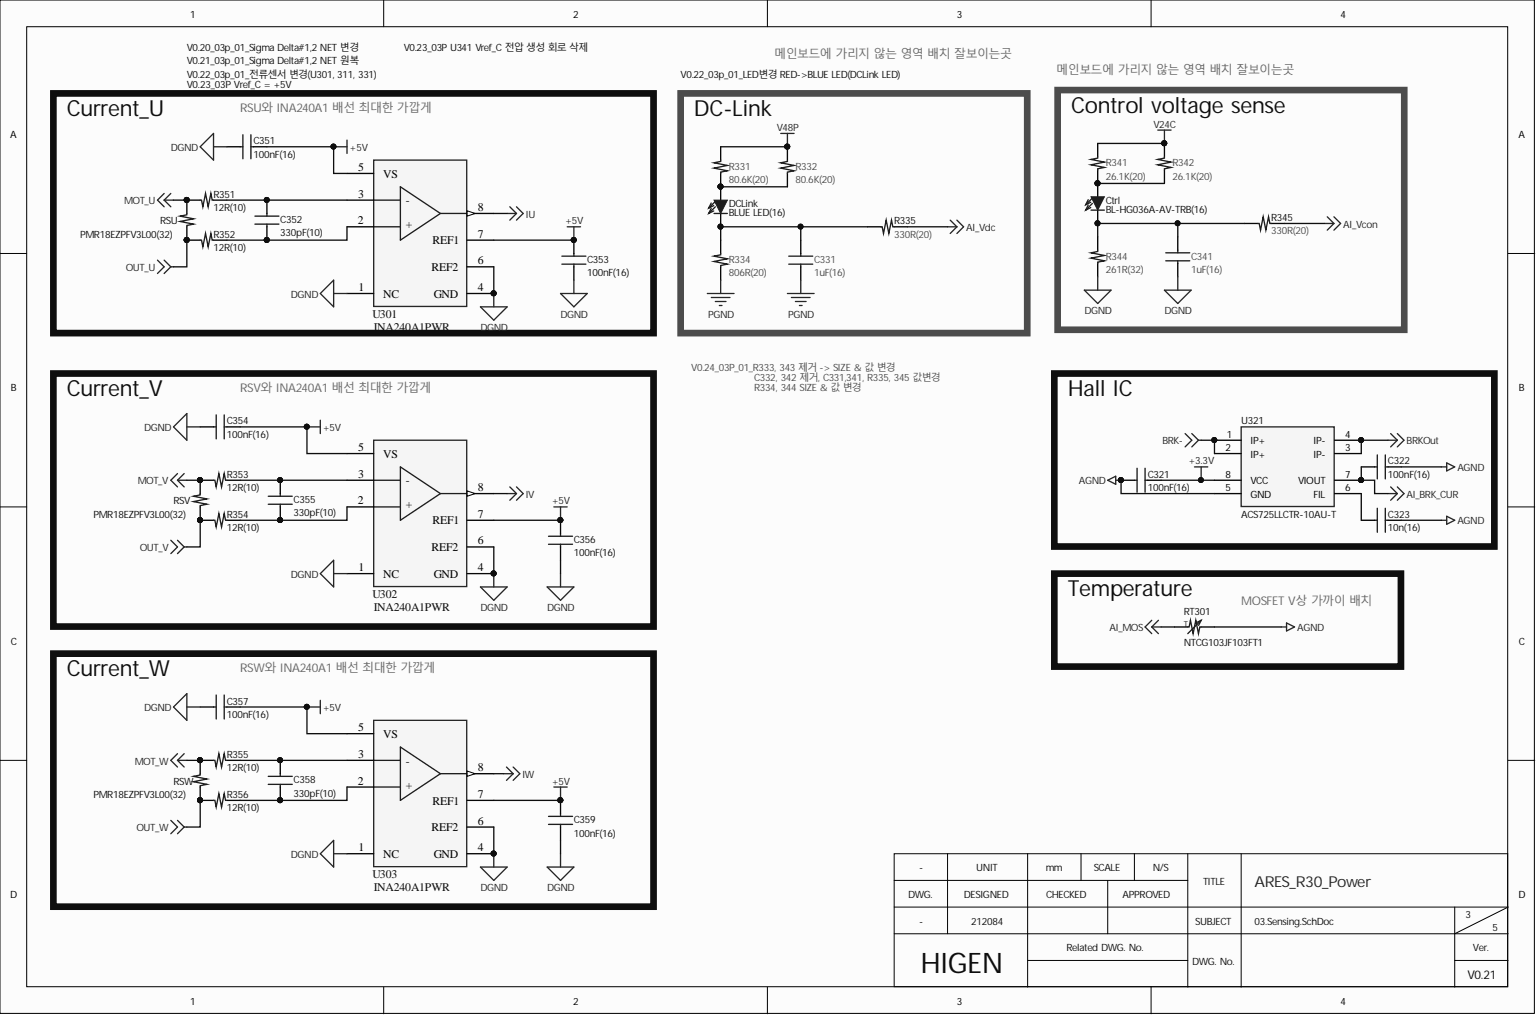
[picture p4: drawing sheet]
<svg xmlns="http://www.w3.org/2000/svg" width="292mm" height="193mm" viewBox="0 0 292 193" stroke-linecap="round" stroke-linejoin="round" font-family="sans-serif">
<g fill="#fcfcfc" stroke="#000" stroke-width=".19">
<path d="M0 0h291.8v192.7h-291.8z"/>
<path d="M5.1 5.1h281.6v182.5h-281.6z"/>
</g>
<g fill="none" stroke="#000" stroke-width=".19">
<path d="M73 0v5.1M145.9 0v5.1M218.9 0v5.1M0 48.2h5.1M286.8 48.2h5.1M0 96.4h5.1M286.8 96.4h5.1M0 144.6h5.1M286.8 144.6h5.1M170 162.3h116.7v25.3h-116.7zM170 172.5h116.8l-10.2 5M170 167.4h55.9"/>
<path d="M170 177.5h116.8M180.2 162.3v15.2M195.4 162.3v25.4M205.6 162.3v5.1M210.7 167.4v10.1M215.7 162.3v5.1M225.9 162.3v25.4M236 162.3v25.4M276.6 172.5v15.2M73 187.7v5M145.9 187.7v5M195.4 182.6h30.5"/>
<path d="M218.9 187.7v5M276.6 182.6h10.2"/>
</g>
<path d="M137.1 27.9v2.5M137.1 33v5M149.7 27.9v2.5M149.7 33v2.5M137.1 40.6v2.5M137.1 45.7v2.5M137.1 50.7v2.6M152.3 45.7v2.5M152.3 50.7v2.6M165 43.1h2.5M170 43.1h2.6" fill="none" stroke="#000" stroke-width=".25"/>
<path d="M135.2 38.6l-.4 1 .9-.5M135.2 39.6l-.4 1 .9-.5M136 38.3l-1.2 1.3M136 39.3l-1.2 1.3M137.1 30.4v.3l-1.3 .2 2.5 .6-2.5 .5 2.5 .5-1.2 .2v.3M149.7 30.4v.3l-1.2 .2 2.5 .6-2.5 .5 2.5 .5-1.3 .2v.3M137.1 48.2v.2l-1.3 .3 2.5 .5-2.5 .5 2.5 .5-1.2 .3v.2M150 50.2h4.6M150 48.7h4.6M152.3 48.2v.5M152.3 50.2v.5M167.5 43.1h.3l.2 1.3 .5-2.5 .5 2.5 .5-2.5 .3 1.2h.2" fill="none" stroke="#1c1c1c" stroke-width=".25"/>
<g fill="#0e0e0e" stroke="#0e0e0e" stroke-width=".19">
<circle cx="137" cy="35.5" r=".47"/>
<circle cx="149.7" cy="27.9" r=".47"/>
<circle cx="137" cy="43.1" r=".47"/>
</g>
<path d="M135.8 38h2.5l-1.2 2.6z" fill="#1c1c1c"/>
<path d="M135.8 38h2.5l-1.2 2.6z" fill="none" stroke="#1c1c1c" stroke-width=".19"/>
<path d="M135.8 40.6h2.5" fill="none" stroke="#1c1c1c" stroke-width=".25"/>
<g fill="#0e0e0e" stroke="#0e0e0e" stroke-width=".19">
<circle cx="137" cy="35.5" r=".47"/>
<circle cx="137" cy="43.1" r=".47"/>
<circle cx="149.7" cy="27.9" r=".47"/>
</g>
<path d="M148.5 25.4h2.5M149.7 25.4v2.5M134.5 55.8h5.1M135.3 56.6h3.5M136 57.3h2.1M136.8 58.1h.5M137.1 53.3v2.5M149.7 55.8h5.1M150.5 56.6h3.6M151.3 57.3h2M152 58.1h.5M152.3 53.3v2.5" fill="none" stroke="#262626" stroke-width=".25"/>
<path d="M236 81.2h17.7v15.1h-17.7z" fill="#f5f5f5" stroke="#262626" stroke-width=".25"/>
<g fill="none" stroke="#000" stroke-width=".25">
<path d="M208.7 27.3v2.5M208.7 32.3v5.1M208.7 39.9v2.6M221.4 27.3v2.5M221.4 32.3v2.6M208.7 45v2.6M208.7 50.1v2.5M224 45v2.6M224 50.1v2.5M236.7 42.5h2.5M241.7 42.5h2.6M213.2 91.3h2.5"/>
<path d="M218.3 91.3h2.5M231 83.7h5M231 86.2h5M231 93.8h5M231 91.3h5M253.8 83.7h5.1M253.8 86.2h5.1M253.8 93.8h5.1M253.8 91.3h5.1M258.9 88.8h2.5M258.9 98.9h2.5M264 88.8h2.5"/>
<path d="M264 98.9h2.5M223.3 119.2h2.6M228.4 119.2h2.6"/>
</g>
<g fill="#0e0e0e" stroke="#0e0e0e" stroke-width=".19">
<circle cx="230.9" cy="83.7" r=".47"/>
<circle cx="258.8" cy="83.7" r=".47"/>
<circle cx="258.8" cy="91.3" r=".47"/>
<circle cx="228.4" cy="91.3" r=".47"/>
<circle cx="213.2" cy="91.3" r=".47"/>
<circle cx="208.7" cy="34.8" r=".47"/>
<circle cx="221.4" cy="27.2" r=".47"/>
<circle cx="208.7" cy="42.4" r=".47"/>
</g>
<g fill="none" stroke="#262626" stroke-width=".25">
<path d="M180.2 43.1h1.8M180.7 41.9l1.3 1.2M182 43.1l-1.3 1.3M182 41.9l1.2 1.2-1.2 1.3M210.7 91.3l1.5-.8v1.6zM212.2 91.3h1M225.4 82.4l1.2 1.3-1.2 1.3M226.6 82.4l1.3 1.3M227.1 88.8h2.6M227.9 83.7l-1.3 1.3M227.9 83.7h.5M228.4 88.8v2.5"/>
<path d="M264 93.8h1.7M264 83.7h1.7M264.5 92.6l1.2 1.2M264.5 82.4l1.2 1.3M265.7 93.8l-1.2 1.3M265.7 92.6l1.3 1.2-1.3 1.3M265.7 83.7l-1.2 1.3M265.7 82.4l1.3 1.3-1.3 1.3M274.1 88.8h1M274.1 98.9h1M275.1 88l1.5 .8-1.5 .7zM275.1 98.1l1.5 .8-1.5 .8z"/>
<path d="M243.6 119.2h1.1M244.7 118.4l1.5 .8-1.5 .8z"/>
</g>
<g fill="none" stroke="#1c1c1c" stroke-width=".25">
<path d="M206.9 38l-.4 .9 .9-.4M206.9 39l-.4 .9 .9-.4M207.7 37.7l-1.2 1.2M207.7 38.7l-1.2 1.2M208.7 29.8v.3l-1.2 .2 2.5 .5-2.5 .5 2.5 .5-1.3 .3v.2M221.4 29.8v.3l-1.2 .2 2.5 .5-2.5 .5 2.5 .5-1.3 .3v.2M208.7 47.6v.2l-1.2 .3 2.5 .5-2.5 .5 2.5 .5-1.3 .2v.3M221.7 49.6h4.6M221.7 48.1h4.6M224 47.6v.5M224 49.6v.5M239.2 42.5h.3l.2 1.3 .5-2.6 .5 2.6 .5-2.6 .3 1.3h.2"/>
<path d="M215.7 91.3h.5M216.2 89v4.6M217.8 91.3h.5M217.8 89v4.6M261.4 88.8h.5M261.4 98.9h.5M261.9 86.5v4.5M261.9 96.6v4.6M263.4 88.8h.6M263.4 86.5v4.5M263.4 96.6v4.6M263.4 98.9h.6"/>
<path d="M225.9 119.2h.2l.3-1.3 .5 2.6 .5-2.6 .5 2.6 .3-1.3h.2M227.5 118.4l.9-.5-.5 1M228.4 117.9l-2.5 2.6"/>
</g>
<path d="M200.5 71h83.7v32.9h-83.7zM200.5 109.1h65.9v17.6h-65.9z" fill="none" stroke="#0e0e0e" stroke-width="1.3"/>
<path d="M129.4 17.8h65.9v45.5h-65.9z" fill="none" stroke="#4c4c4c" stroke-width="1.3"/>
<path d="M207.5 37.4h2.5l-1.3 2.5z" fill="#1c1c1c"/>
<path d="M207.5 37.4h2.5l-1.3 2.5z" fill="none" stroke="#1c1c1c" stroke-width=".19"/>
<g fill="none" stroke="#1c1c1c" stroke-width=".25">
<path d="M38.1 38h.2l.3 1.3 .5-2.5 .5 2.5 .5-2.5 .3 1.2h.2M45.7 27.9h.5M46.2 25.6v4.6M47.7 27.9h.5M47.7 25.6v4.6M207.5 39.9h2.5M35.5 40.6v.2l-1.2 .3 2.5 .5-2.5 .5 2.5 .5-1.3 .3v.2M38.1 45.7h.2l.3 1.2 .5-2.5 .5 2.5 .5-2.5 .3 1.3h.2M48.5 41.1h4.5M48.5 42.6h4.5M50.8 40.6v.5M50.8 42.6v.5"/>
<path d="M106.8 50.2h4.6M106.8 48.7h4.6M109.1 48.2v.5M109.1 50.2v.5M41.1 78.9v4.5M42.6 78.9v4.5M38.1 93.8v.3l-1.3 .2 2.5 .6-2.5 .5 2.5 .5-1.2 .2v.3M40.6 91.3h.3l.2 1.3 .5-2.6 .5 2.6 .5-2.6 .3 1.3h.2M40.6 98.9h.3l.2 1.3 .5-2.6 .5 2.6 .5-2.6 .3 1.3h.2M40.6 81.2h.5M42.6 81.2h.5M51 94.3h4.6"/>
<path d="M51 95.9h4.6M53.3 93.8v.5M53.3 95.9v.5M104.3 103.5h4.6M104.3 102h4.6M106.6 101.4v.6M106.6 103.5v.5M40.6 134.4h.5M41.1 132.1v4.6M42.6 132.1v4.6M42.6 134.4h.5M38.1 147.1v.2l-1.3 .3 2.5 .5-2.5 .5 2.5 .5-1.2 .3v.2"/>
<path d="M40.6 144.6h.3l.2 1.2 .5-2.5 .5 2.5 .5-2.5 .3 1.3h.2M40.6 152.2h.3l.2 1.2 .5-2.5 .5 2.5 .5-2.5 .3 1.3h.2M51 147.6h4.6M51 149.1h4.6M53.3 147.1v.5M53.3 149.1v.5M104.3 156.7h4.6M104.3 155.2h4.6M106.6 154.7v.5M106.6 156.7v.5"/>
</g>
<g fill="#0e0e0e" stroke="#0e0e0e" stroke-width=".19">
<circle cx="208.7" cy="34.8" r=".47"/>
<circle cx="208.7" cy="42.4" r=".47"/>
<circle cx="221.4" cy="27.2" r=".47"/>
<circle cx="38" cy="98.9" r=".47"/>
<circle cx="38" cy="91.3" r=".47"/>
<circle cx="58.3" cy="81.1" r=".47"/>
<circle cx="53.3" cy="98.9" r=".47"/>
<circle cx="53.3" cy="91.3" r=".47"/>
<circle cx="106.6" cy="98.9" r=".47"/>
<circle cx="35.5" cy="45.6" r=".47"/>
<circle cx="35.5" cy="38" r=".47"/>
<circle cx="63.4" cy="27.9" r=".47"/>
<circle cx="50.7" cy="45.6" r=".47"/>
<circle cx="50.7" cy="38" r=".47"/>
<circle cx="109.1" cy="45.6" r=".47"/>
<circle cx="38" cy="152.1" r=".47"/>
<circle cx="38" cy="144.5" r=".47"/>
<circle cx="58.3" cy="134.4" r=".47"/>
<circle cx="53.3" cy="152.1" r=".47"/>
<circle cx="53.3" cy="144.5" r=".47"/>
<circle cx="106.6" cy="152.1" r=".47"/>
</g>
<g fill="none" stroke="#262626" stroke-width=".25">
<path d="M38.1 27.9l2.5-2.5v5zM40.6 27.9h2.5M63.4 27.9h2.6M66 26.6v2.6M97 39.3l1.2 1.3M98.2 39.3l1.3 1.3-1.3 1.3M220.2 24.7h2.5M221.4 24.7v2.6M96.4 40.6h1.8M98.2 40.6l-1.2 1.3M106.6 55.8h5.1l-2.6 2.5zM109.1 53.3v2.5"/>
<path d="M206.2 55.2h5.1l-2.6 2.5zM208.7 52.6v2.6M221.4 55.2h5.1l-2.5 2.5zM224 52.6v2.6M251.9 42.5h1.8M252.4 41.2l1.3 1.3M253.7 42.5l-1.3 1.3M253.7 41.2l1.2 1.3-1.2 1.3M60.9 79.9v2.5M33 81.2l2.5-2.6v5.1zM35.5 81.2h2.6M58.4 81.2h2.5"/>
<path d="M96.4 93.8h1.8M97 92.6l1.2 1.2M98.2 93.8l-1.2 1.3M98.2 92.6l1.3 1.2-1.3 1.3M104.1 111.6h5l-2.5 2.5zM106.6 109.1v2.5M219 119.2l1.3 1.3M219 117.9l-1.2 1.3 1.2 1.3M219 119.2h1.8M220.3 117.9l-1.3 1.3M33 134.4l2.5-2.5v5zM35.5 134.4h2.6"/>
<path d="M58.4 134.4h2.5M60.9 133.1v2.6M95.8 147.1h1.8M96.3 145.8l1.3 1.3M97.6 147.1l-1.3 1.3M97.6 145.8l1.3 1.3-1.3 1.3M104.1 164.8h5l-2.5 2.6zM106.6 162.3v2.5"/>
</g>
<path d="M201.1 17.1h65.9v45.6h-65.9z" fill="none" stroke="#4c4c4c" stroke-width="1.3"/>
<path d="M10.2 17.8h114.1v45.5h-114.1zM10.2 71h114.1v48.1h-114.1zM10.2 124.3h114.1v48.1h-114.1z" fill="none" stroke="#0e0e0e" stroke-width="1.3"/>
<g fill="none" stroke="#000" stroke-width=".25">
<path d="M38.1 38h-2.6v2.6M40.6 38h2.5M43.1 27.9h2.6M48.2 27.9h2.6M50.8 38v2.6M35.5 43.1v2.6h2.6M40.6 45.7h2.5M50.8 43.1v2.6M109.1 45.7v2.5M109.1 50.7v2.6M38.1 96.4v2.5h2.5M38.1 81.2h2.5"/>
<path d="M40.6 91.3h-2.5v2.5M43.1 81.2h2.6M43.1 91.3h2.6M43.1 98.9h2.6M53.3 91.3v2.5M53.3 96.4v2.5M106.6 98.9v2.5M106.6 104v2.5M38.1 134.4h2.5M43.1 134.4h2.6M38.1 149.6v2.6h2.5M40.6 144.6h-2.5v2.5"/>
<path d="M43.1 144.6h2.6M43.1 152.2h2.6M53.3 144.6v2.5M53.3 149.6v2.6M106.6 152.2v2.5M106.6 157.2v2.6"/>
</g>
<path d="M71.1 30.4h17.7v27.9h-17.7z" fill="#f5f5f5" stroke="#262626" stroke-width=".25"/>
<path d="M71.1 38h5M76.1 35.5l7.7 5.1-7.7 5.1zM71.1 43.1h5M83.8 40.6h5" fill="none" stroke="#1c1c1c" stroke-width=".25"/>
<path d="M66 38h5.1M66 43.1h5.1M66 55.8h5.1M88.8 45.7h5.1M88.8 50.7h5.1M88.8 40.6h5.1" fill="none" stroke="#000" stroke-width=".25"/>
<path d="M88.8 40.1l1.6 .5-1.6 .5z" fill="#fcfcfc"/>
<path d="M88.8 40.1l1.6 .5-1.6 .5z" fill="none" stroke="#000" stroke-width=".19"/>
<path d="M66 33h5.1M88.8 55.8h5.1" fill="none" stroke="#000" stroke-width=".25"/>
<circle cx="93.9" cy="55.8" r=".47" fill="#0e0e0e" stroke="#0e0e0e" stroke-width=".19"/>
<path d="M71.1 83.7h17.7v27.8h-17.7z" fill="#f5f5f5" stroke="#262626" stroke-width=".25"/>
<path d="M71.1 96.4h5M71.1 91.3h5M76.1 88.8l7.7 5-7.7 5.1zM83.8 93.8h5" fill="none" stroke="#1c1c1c" stroke-width=".25"/>
<path d="M66 96.4h5.1M66 91.3h5.1M88.8 98.9h5.1M88.8 93.8h5.1M66 109.1h5.1M88.8 104h5.1" fill="none" stroke="#000" stroke-width=".25"/>
<path d="M88.8 93.3l1.6 .5-1.6 .5z" fill="#fcfcfc"/>
<path d="M88.8 93.3l1.6 .5-1.6 .5z" fill="none" stroke="#000" stroke-width=".19"/>
<path d="M66 86.2h5.1M88.8 109.1h5.1" fill="none" stroke="#000" stroke-width=".25"/>
<circle cx="93.9" cy="109" r=".47" fill="#0e0e0e" stroke="#0e0e0e" stroke-width=".19"/>
<path d="M71.1 136.9h17.7v27.9h-17.7z" fill="#f5f5f5" stroke="#262626" stroke-width=".25"/>
<path d="M71.1 149.6h5M71.1 144.6h5M76.1 142l7.7 5.1-7.7 5.1zM83.8 147.1h5" fill="none" stroke="#1c1c1c" stroke-width=".25"/>
<path d="M66 149.6h5.1M66 144.6h5.1M88.8 152.2h5.1M88.8 157.2h5.1M88.8 147.1h5.1M66 162.3h5.1" fill="none" stroke="#000" stroke-width=".25"/>
<path d="M88.8 146.6l1.6 .5-1.6 .5z" fill="#fcfcfc"/>
<path d="M88.8 146.6l1.6 .5-1.6 .5z" fill="none" stroke="#000" stroke-width=".19"/>
<path d="M66 139.5h5.1M88.8 162.3h5.1" fill="none" stroke="#000" stroke-width=".25"/>
<g fill="#0e0e0e" stroke="#0e0e0e" stroke-width=".19">
<circle cx="93.9" cy="162.3" r=".47"/>
<circle cx="109.1" cy="45.6" r=".47"/>
<circle cx="106.6" cy="98.9" r=".47"/>
<circle cx="106.6" cy="152.1" r=".47"/>
<circle cx="93.9" cy="109" r=".47"/>
<circle cx="93.9" cy="55.8" r=".47"/>
<circle cx="137" cy="35.5" r=".47"/>
<circle cx="149.7" cy="27.9" r=".47"/>
<circle cx="230.9" cy="83.7" r=".47"/>
<circle cx="228.4" cy="91.3" r=".47"/>
<circle cx="258.8" cy="83.7" r=".47"/>
<circle cx="258.8" cy="91.3" r=".47"/>
<circle cx="152.2" cy="43.1" r=".47"/>
<circle cx="213.2" cy="91.3" r=".47"/>
<circle cx="208.7" cy="34.8" r=".47"/>
<circle cx="221.4" cy="27.2" r=".47"/>
<circle cx="223.9" cy="42.4" r=".47"/>
<circle cx="208.7" cy="42.4" r=".47"/>
<circle cx="58.3" cy="81.1" r=".47"/>
<circle cx="38" cy="91.3" r=".47"/>
<circle cx="53.3" cy="98.9" r=".47"/>
<circle cx="38" cy="98.9" r=".47"/>
<circle cx="53.3" cy="91.3" r=".47"/>
<circle cx="35.5" cy="38" r=".47"/>
<circle cx="50.7" cy="45.6" r=".47"/>
<circle cx="35.5" cy="45.6" r=".47"/>
<circle cx="50.7" cy="38" r=".47"/>
<circle cx="63.4" cy="27.9" r=".47"/>
<circle cx="58.3" cy="134.4" r=".47"/>
<circle cx="38" cy="144.5" r=".47"/>
<circle cx="53.3" cy="152.1" r=".47"/>
<circle cx="38" cy="152.1" r=".47"/>
<circle cx="53.3" cy="144.5" r=".47"/>
<circle cx="137" cy="43.1" r=".47"/>
</g>
<g fill="none" stroke="#262626" stroke-width=".25">
<path d="M31.2 38l1.3 1.3M31.2 36.8l-1.3 1.2 1.3 1.3M31.2 38h1.8M32.5 36.8l-1.3 1.2M29.9 49.5l1.3 1.2-1.3 1.3M31.2 49.5l1.3 1.2M32.5 50.7l-1.3 1.3M32.5 50.7h.5M60.9 55.8l2.5-2.5v5zM63.4 55.8h2.6M91.4 58.3h5l-2.5 2.6zM93.9 55.8v2.5"/>
<path d="M107.9 43.1h2.5M109.1 43.1v2.6M33.8 91.3l1.2 1.3M33.8 90l-1.3 1.3 1.3 1.3M33.8 91.3h1.7M35 90l-1.2 1.3M105.3 96.4h2.6M106.6 96.4v2.5M32.5 102.7l1.3 1.3-1.3 1.3M33.8 102.7l1.2 1.3M35 104l-1.2 1.3M35 104h.5"/>
<path d="M60.9 109.1l2.5-2.6v5.1zM63.4 109.1h2.6M91.4 111.6h5l-2.5 2.5zM93.9 109.1v2.5M32.5 156l1.3 1.2-1.3 1.3M33.8 156l1.2 1.2M33.8 144.6l1.2 1.2M33.8 143.3l-1.3 1.3 1.3 1.2M33.8 144.6h1.7M35 157.2l-1.2 1.3M35 157.2h.5M35 143.3l-1.2 1.3"/>
<path d="M105.3 149.6h2.6M106.6 149.6v2.6M60.9 162.3l2.5-2.5v5zM63.4 162.3h2.6M91.4 164.8h5l-2.5 2.6zM93.9 162.3v2.5"/>
</g>
<g fill="none" stroke="#0e0e0e" stroke-width=".25">
<path d="M33 38h2.5M43.1 38h22.9M50.8 27.9h12.6v5.1h2.6M137.1 35.5h12.6M137.1 27.9h12.6M208.7 34.9h12.7M208.7 27.3h12.7M35.5 45.7v5h-2.5M66 43.1v2.6h-22.9M93.9 45.7h15.2M93.9 40.6h2.5M93.9 50.7v5.1"/>
<path d="M152.3 43.1v2.6M165 43.1h-27.9v2.6M172.6 43.1h7.6M224 42.5v2.5M236.7 42.5h-28v2.5M244.3 42.5h7.6M35.5 91.3h2.6M38.1 98.9v5.1h-2.6M45.7 81.2h12.7v5h7.6M45.7 91.3h20.3M66 96.4v2.5h-20.3M93.9 98.9h12.7"/>
<path d="M93.9 93.8h2.5M213.2 91.3v2.5h17.8M220.8 91.3h10.2M228.4 83.7h2.6v2.5M258.9 88.8v2.5h2.5v2.5h2.6M258.9 93.8v5.1M264 83.7h-5.1v2.5M266.5 88.8h7.6M266.5 98.9h7.6M93.9 104v5.1M106.6 106.5v2.6M220.8 119.2h2.5"/>
<path d="M231 119.2h12.6M45.7 134.4h12.7v5.1h7.6M35.5 144.6h2.6M38.1 152.2v5h-2.6M45.7 144.6h20.3M66 149.6v2.6h-20.3M93.9 152.2h12.7M93.9 147.1h1.9M93.9 157.2v5.1M106.6 159.8v2.5"/>
</g>
<text font-size="5.4" fill="#0e0e0e" x="175" y="184.9">HIGEN</text>
<g font-size="4.2" fill="#0e0e0e">
<text x="12.7" y="22.1">Current_U</text>
<text x="132" y="22.1">DC-Link</text>
<text x="203.7" y="21.5">Control voltage sense</text>
<text x="12.7" y="75.3">Current_V</text>
<text x="203" y="75.3">Hall IC</text>
<text x="203" y="113.4">Temperature</text>
<text x="12.7" y="128.6">Current_W</text>
</g>
<text font-size="2.9" fill="#262626" x="238.6" y="168.6">ARES_R30_Power</text>
<g font-size="2.3" fill="#686868">
<text x="147.2" y="11.1">메인보드에 가리지 않는 영역 배치 잘보이는곳</text>
<text x="200.9" y="14">메인보드에 가리지 않는 영역 배치 잘보이는곳</text>
<text x="45.7" y="21.3">RSU와 INA240A1 배선 최대한 가깝게</text>
<text x="45.7" y="74.5">RSV와 INA240A1 배선 최대한 가깝게</text>
<text x="236" y="115.1">MOSFET V상 가까이 배치</text>
<text x="45.7" y="127.8">RSW와 INA240A1 배선 최대한 가깝게</text>
</g>
<text font-size="2.3" fill="#0e0e0e" x="279.1" y="186.1">V0.21</text>
<g font-size="2.2">
<text x="68.1" y="32.5">5</text>
<text x="72.8" y="33.8">VS</text>
<text x="68.1" y="37.6">3</text>
<text x="90.9" y="40.1">8</text>
<text x="68" y="42.6">2</text>
<text x="82.2" y="46.5">REF1</text>
<text x="90.9" y="45.2">7</text>
<text x="82.1" y="51.5">REF2</text>
<text x="90.9" y="50.3">6</text>
<text x="68.2" y="55.3">1</text>
<text x="72.8" y="56.6">NC</text>
<text x="82.5" y="56.6">GND</text>
<text x="90.9" y="55.3">4</text>
<text x="68.1" y="85.8">5</text>
<text x="72.8" y="87">VS</text>
<text x="68" y="95.9">2</text>
<text x="68.1" y="90.8">3</text>
<text x="90.9" y="93.4">8</text>
<text x="82.2" y="99.7">REF1</text>
<text x="90.9" y="98.4">7</text>
<text x="82.1" y="104.8">REF2</text>
<text x="90.9" y="103.5">6</text>
<text x="68.2" y="108.6">1</text>
<text x="72.8" y="109.9">NC</text>
<text x="82.5" y="109.9">GND</text>
<text x="90.9" y="108.6">4</text>
<text x="68.1" y="139">5</text>
<text x="72.8" y="140.3">VS</text>
<text x="68" y="149.2">2</text>
<text x="68.1" y="144.1">3</text>
<text x="90.9" y="146.6">8</text>
<text x="82.2" y="153">REF1</text>
<text x="90.9" y="151.7">7</text>
<text x="68.2" y="161.8">1</text>
<text x="82.1" y="158">REF2</text>
<text x="90.9" y="156.8">6</text>
<text x="90.9" y="161.8">4</text>
<text x="72.8" y="163.1">NC</text>
<text x="82.5" y="163.1">GND</text>
</g>
<g font-size="2.2" fill="#0e0e0e">
<text x="77.2" y="38.8">-</text>
<text x="77.2" y="43.4">+</text>
<text x="70.8" y="60.4">U301</text>
<text x="71.1" y="62.9">INA240A1PWR</text>
<text x="77.2" y="92.1">-</text>
<text x="77.2" y="96.7">+</text>
<text x="70.8" y="113.7">U302</text>
<text x="71.1" y="116.2">INA240A1PWR</text>
<text x="77.2" y="145.4">-</text>
<text x="77.2" y="149.9">+</text>
<text x="70.8" y="166.9">U303</text>
<text x="71.1" y="169.4">INA240A1PWR</text>
</g>
<g font-size="1.9">
<text x="36.2" y="3.3">1</text>
<text x="109" y="3.3">2</text>
<text x="182" y="3.3">3</text>
<text x="254.9" y="3.3">4</text>
<text x="2" y="26.2">A</text>
<text x="288.7" y="26.2">A</text>
<text x="2" y="74.4">B</text>
<text x="288.8" y="74.4">B</text>
<text x="233.3" y="83.2">1</text>
<text x="255.8" y="83.2">4</text>
<text x="233.1" y="85.8">2</text>
<text x="237.8" y="84.5">IP+</text>
<text x="237.8" y="87">IP+</text>
<text x="249.8" y="87">IP-</text>
<text x="249.8" y="84.5">IP-</text>
<text x="255.8" y="85.8">3</text>
<text x="233.1" y="93.4">5</text>
<text x="233.1" y="90.8">8</text>
<text x="237.8" y="94.6">GND</text>
<text x="237.8" y="92.1">VCC</text>
<text x="246.9" y="92.1">VIOUT</text>
<text x="249.8" y="94.6">FIL</text>
<text x="255.8" y="93.4">6</text>
<text x="255.8" y="90.8">7</text>
<text x="2" y="122.5">C</text>
<text x="288.8" y="122.5">C</text>
<text x="2" y="170.7">D</text>
<text x="288.7" y="170.7">D</text>
<text x="36.2" y="191">1</text>
<text x="109" y="191">2</text>
<text x="182" y="191">3</text>
<text x="254.9" y="191">4</text>
</g>
<g font-size="1.9" fill="#0e0e0e">
<text x="35.5" y="9.7">V0.20_03p_01_SigmaDelta#1,2NET변경</text>
<text x="76.8" y="9.7">V0.23_03PU341 Vref_C전압 생성 회로 삭제</text>
<text x="35.5" y="12.2">V0.21_03p_01_SigmaDelta#1,2NET원복</text>
<text x="35.5" y="14.8">V0.22_03p_01_전류센서 변경(U301, 311, 331)</text>
<text x="35.5" y="16.7">V0.23_03PVref_C= +5V</text>
<text x="129.4" y="14.8">V0.22_03p_01_LED변경 RED-&gt;BLUELED(DCLinkLED)</text>
<text x="48.2" y="27.4">C351</text>
<text x="48.2" y="30">100nF(16)</text>
<text x="40.6" y="37.6">R351</text>
<text x="40.6" y="40.1">12R(10)</text>
<text x="138.6" y="39.4">DCLink</text>
<text x="138.6" y="41.1">BLUELED(16)</text>
<text x="210.3" y="38.7">Ctrl</text>
<text x="210.3" y="40.5">BL-HG036A-AV-TRB(16)</text>
<text x="15.2" y="45.2">PMR18EZPFV3L00(32)</text>
<text x="30.5" y="42.7">RSU</text>
<text x="40.6" y="45.2">R352</text>
<text x="40.6" y="47.7">12R(10)</text>
<text x="53.3" y="42.4">C352</text>
<text x="53.3" y="44.9">330pF(10)</text>
<text x="170" y="42.7">R335</text>
<text x="241.7" y="42">R345</text>
<text x="111.7" y="50">C353</text>
<text x="111.7" y="52.5">100nF(16)</text>
<text x="43.1" y="80.7">C354</text>
<text x="43.1" y="83.2">100nF(16)</text>
<text x="236" y="80.7">U321</text>
<text x="264" y="88.3">C322</text>
<text x="33" y="95.9">RSV</text>
<text x="43.1" y="90.8">R353</text>
<text x="43.1" y="93.4">12R(10)</text>
<text x="55.8" y="95.7">C355</text>
<text x="218.3" y="90.8">C321</text>
<text x="218.3" y="93.4">100nF(16)</text>
<text x="264" y="90.8">100nF(16)</text>
<text x="17.8" y="98.4">PMR18EZPFV3L00(32)</text>
<text x="43.1" y="98.4">R354</text>
<text x="43.1" y="101">12R(10)</text>
<text x="55.8" y="98.2">330pF(10)</text>
<text x="236" y="98.4">ACS725LLCTR-10AU-T</text>
<text x="264" y="98.4">C323</text>
<text x="264" y="101">10n(16)</text>
<text x="109.1" y="103.3">C356</text>
<text x="109.1" y="105.8">100nF(16)</text>
<text x="225.1" y="117">RT301</text>
<text x="225.1" y="122.8">NTCG103JF103FT1</text>
<text x="43.1" y="133.9">C357</text>
<text x="43.1" y="136.5">100nF(16)</text>
<text x="33" y="149.2">RSW</text>
<text x="43.1" y="144.1">R355</text>
<text x="43.1" y="146.6">12R(10)</text>
<text x="55.8" y="148.9">C358</text>
<text x="17.8" y="151.7">PMR18EZPFV3L00(32)</text>
<text x="43.1" y="151.7">R356</text>
<text x="43.1" y="154.2">12R(10)</text>
<text x="55.8" y="151.4">330pF(10)</text>
<text x="109.1" y="156.5">C359</text>
<text x="109.1" y="159.1">100nF(16)</text>
<text x="174.8" y="165.6">-</text>
<text x="185.7" y="165.6">UNIT</text>
<text x="198.9" y="165.6">mm</text>
<text x="208" y="165.6">SCALE</text>
<text x="219.2" y="165.6">N/S</text>
<text x="172.7" y="170.7">DWG.</text>
<text x="183.3" y="170.7">DESIGNED</text>
<text x="199" y="170.7">CHECKED</text>
<text x="213.5" y="170.7">APPROVED</text>
<text x="228.8" y="168.2">TITLE</text>
<text x="174.8" y="175.8">-</text>
<text x="184.7" y="175.8">212084</text>
<text x="227.3" y="175.8">SUBJECT</text>
<text x="238.6" y="175.8">03.Sensing.SchDoc</text>
<text x="278.7" y="174.5">3</text>
<text x="283.8" y="177.1">5</text>
<text x="202.8" y="180.9">Related DWG. No.</text>
<text x="226.7" y="183.4">DWG. No.</text>
<text x="280.1" y="180.9">Ver.</text>
</g>
<g font-size="1.9" fill="#262626">
<text x="32.5" y="28.7">DGND</text>
<text x="66.5" y="28.7">+5V</text>
<text x="147.7" y="24.9">V48P</text>
<text x="219.4" y="24.3">V24C</text>
<text x="23.6" y="38.8">MOT_U</text>
<text x="100" y="41.4">IU</text>
<text x="107.5" y="42.7">+5V</text>
<text x="183.8" y="43.9">AI_Vdc</text>
<text x="255.4" y="43.3">AI_Vcon</text>
<text x="23.9" y="51.5">OUT_U</text>
<text x="55.3" y="56.6">DGND</text>
<text x="206.2" y="59.8">DGND</text>
<text x="221.4" y="59.8">DGND</text>
<text x="91.4" y="62.9">DGND</text>
<text x="106.6" y="60.4">DGND</text>
<text x="134.6" y="60.4">PGND</text>
<text x="149.9" y="60.4">PGND</text>
<text x="27.4" y="82">DGND</text>
<text x="61.4" y="82">+5V</text>
<text x="221.1" y="84.5">BRK-</text>
<text x="226" y="88.3">+3.3V</text>
<text x="267.5" y="84.5">BRKOut</text>
<text x="277.1" y="89.6">AGND</text>
<text x="26.2" y="92.1">MOT_V</text>
<text x="100" y="94.6">IV</text>
<text x="104.9" y="95.9">+5V</text>
<text x="205.1" y="92.1">AGND</text>
<text x="267.5" y="94.6">AI_BRK_CUR</text>
<text x="277.1" y="99.7">AGND</text>
<text x="26.6" y="104.8">OUT_V</text>
<text x="55.3" y="109.9">DGND</text>
<text x="91.4" y="116.2">DGND</text>
<text x="104.1" y="116.2">DGND</text>
<text x="211" y="120">AI_MOS</text>
<text x="246.7" y="120">AGND</text>
<text x="27.4" y="135.2">DGND</text>
<text x="61.4" y="135.2">+5V</text>
<text x="25.6" y="145.4">MOT_W</text>
<text x="99.4" y="147.9">IW</text>
<text x="104.9" y="149.2">+5V</text>
<text x="26" y="158">OUT_W</text>
<text x="55.3" y="163.1">DGND</text>
<text x="91.4" y="169.5">DGND</text>
<text x="104.1" y="169.5">DGND</text>
</g>
<g font-size="1.9" fill="#4c4c4c">
<text x="138.6" y="32.3">R331</text>
<text x="138.6" y="34.8">80.6K(20)</text>
<text x="151.3" y="32.3">R332</text>
<text x="151.3" y="34.8">80.6K(20)</text>
<text x="210.3" y="31.6">R341</text>
<text x="210.3" y="34.2">26.1K(20)</text>
<text x="223" y="31.6">R342</text>
<text x="223" y="34.2">26.1K(20)</text>
<text x="170" y="45.2">330R(20)</text>
<text x="241.7" y="44.6">330R(20)</text>
<text x="138.6" y="50">R334</text>
<text x="138.6" y="52.5">806R(20)</text>
<text x="154.8" y="50">C331</text>
<text x="154.8" y="52.5">1uF(16)</text>
<text x="210.3" y="49.4">R344</text>
<text x="210.3" y="51.9">261R(32)</text>
<text x="226.5" y="49.4">C341</text>
<text x="226.5" y="51.9">1uF(16)</text>
<text x="131.5" y="70.5">V0.24_03P_01_R333, 343제거 -&gt; SIZE&amp; 값 변경</text>
<text x="143.4" y="74.4">R334, 344SIZE&amp; 값 변경</text>
<text x="143.4" y="72.5">C332, 342제거, C331,341, R335, 345값변경</text>
</g>
<text font-size="1.5" fill="#1c1c1c" x="225.1" y="119.2">T</text>
</svg>
